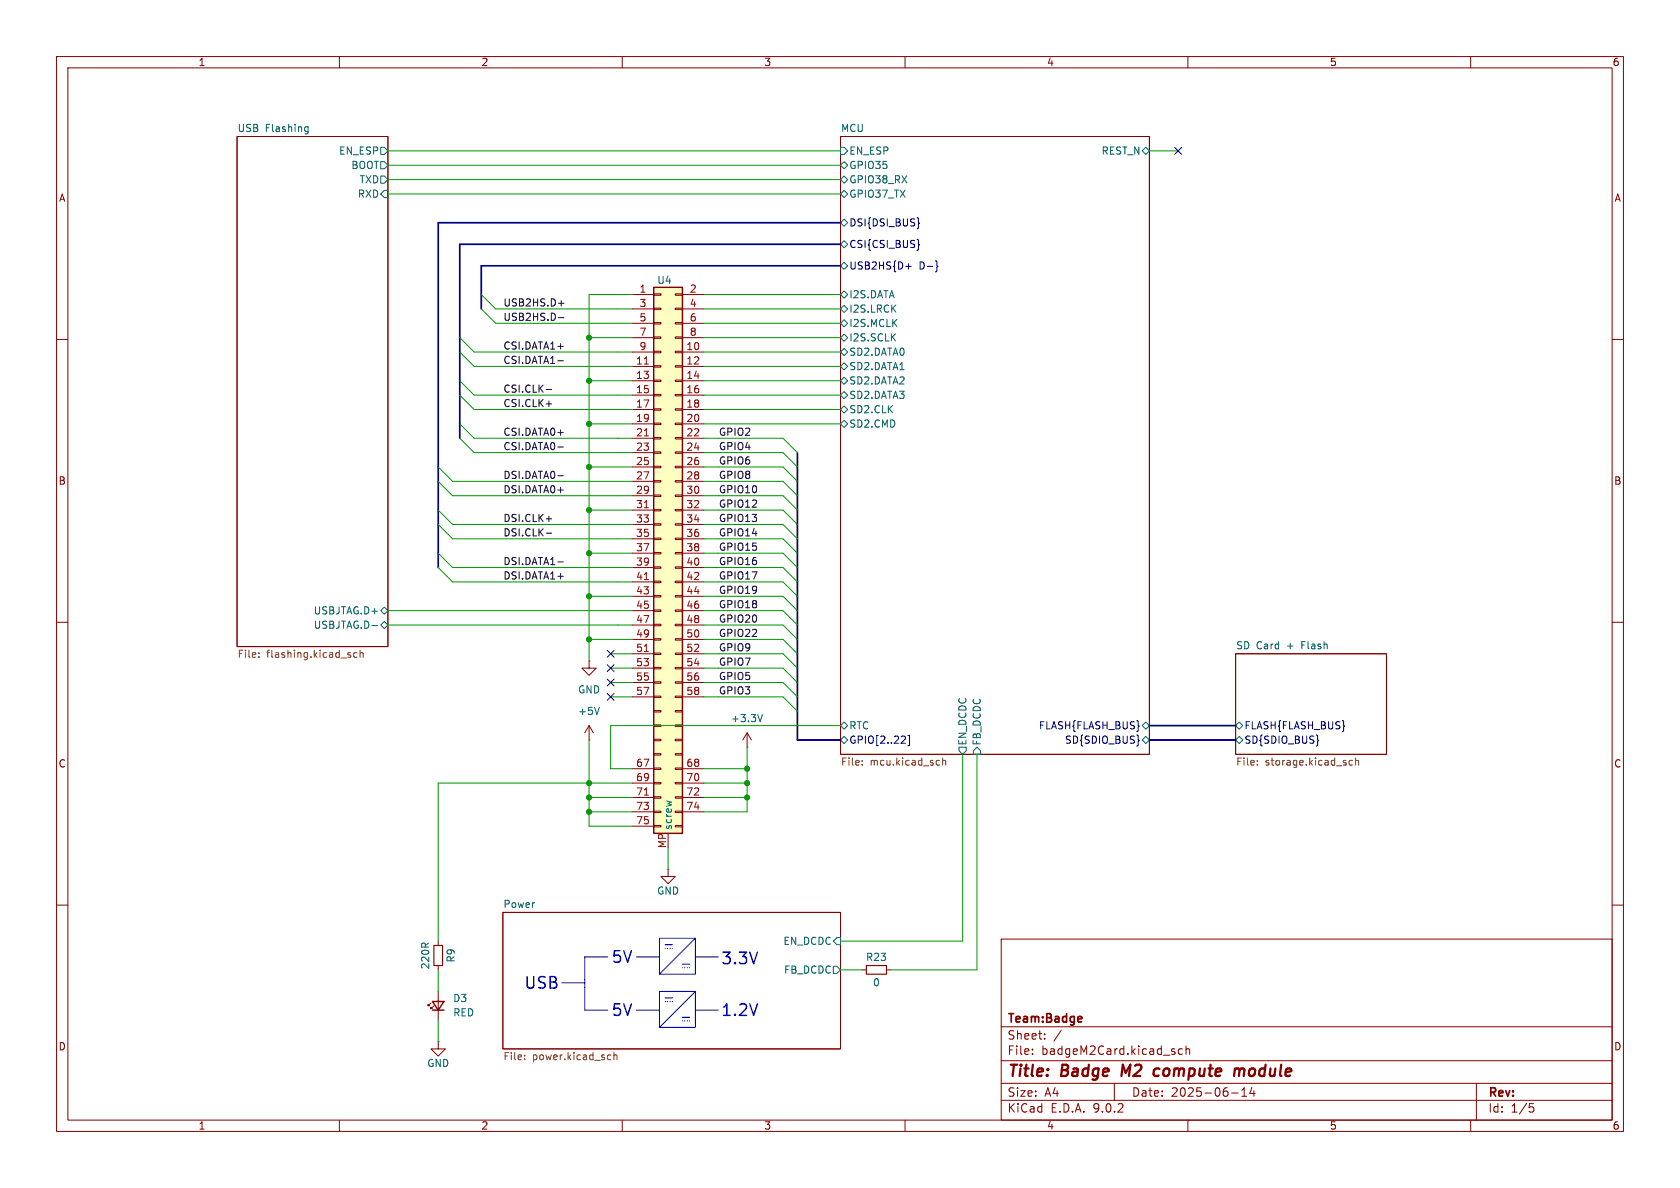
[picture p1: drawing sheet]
<svg xmlns="http://www.w3.org/2000/svg" width="297mm" height="210mm" viewBox="0 0 297 210" stroke-linecap="round" stroke-linejoin="round" font-family="sans-serif">
<g fill="none" stroke="#840000" stroke-width=".18">
<path d="M10 10h277v190h-277zM12 12h273v186h-273zM60 10v2M110 10v2M160 10v2M210 10v2M260 10v2M41.9 24.1h26.7v90.2h-26.7zM148.6 24.1h54.6v109.3h-54.6zM10 60h2M285 60h2M10 110h2"/>
<path d="M104.1 116.8v1.3h1.3l-1.3 1.3-1.2-1.3h1.2M104.1 116.8h.1M218.4 115.6h26.7v17.8h-26.7zM285 110h2M132.1 132.1h.1M132.1 129.5l-.8 1.3M132.1 129.5l.7 1.3M132.1 129.5v2.6M10 160h2M76.2 177.3l-.5 .5v-.3v.3h.2M76.7 177.8l-.5 .5v-.2v.2h.3M77.5 166.4v.7"/>
<path d="M77.5 170.7v.8M77.5 175.3v5M88.9 161.3h59.7v24.1h-59.7zM177 166h108v32h-108zM285 160h2M60 198v2M77.5 184.2v1.2h1.2l-1.2 1.3-1.3-1.3h1.3M77.5 184.2h.1M110 198v2M160 198v2M177 194.5h108M177 191.5h108"/>
<path d="M177 187.5h108M177 181.5h108M182.5 186.3v.1M182.5 185.5v.1M184.7 183.6v.1M184.7 182.8v.1M187.6 182.1l-1.3 2M197 191.5v3M209 185.5l-.4-.1-.3 .3v.4l.2 .2h.5M209.7 185.5l.2-.1 .3 .1 .1 .9M209.7 184.9v1.5M210 198v2"/>
<path d="M217.7 193.2h1.2M219.5 193.8h.9M219.5 192.7l.5-.4v1.5M221.3 192.2l-.3 1.1h.9M221.7 192.8v1M260 198v2M261 191.5v6.5M270.4 195.1h.7M270.5 195.7h.4l.3 .3-.2 .5-.5 .1"/>
</g>
<path d="M198.5 188.2l-.2 2M204 190l.3 .2 .5-.1M205 189a.66 .66 0 0 0-1 .3M218.3 189.1a.49 .49 0 0 1 .8 .1M219.1 189.2l-.1 1M219.9 189a.5 .5 0 0 0-.8 .2" fill="none" stroke="#840000" stroke-width=".4"/>
<path d="M191.2 179.8l.1 .2-.7 .2" fill="none" stroke="#840000" stroke-width=".3"/>
<g fill="none" stroke="#006464" stroke-width=".18">
<path d="M54 23.2h.5M54 22.5h.5M54.5 22.4v1l-.2 .2-.3 .1M67.3 26h.6l.7 .7-.7 .6h-.6zM67.3 28.6h.6l.7 .6-.7 .6h-.6zM67.3 31.1h.6l.7 .7-.7 .6h-.6zM67.9 33.7h.7v1.2h-.7l-.6-.6zM148.6 26h.6l.7 .7-.7 .6h-.6zM148.6 29.2l.6-.6 .7 .6-.7 .6zM148.6 39.4l.6-.7 .7 .7-.7 .6zM149.2 31.1l.7 .7-.7 .6-.6-.6zM149.2 33.7l.7 .6-.7 .6-.6-.6z"/>
<path d="M201.9 26.7l.7-.7 .6 .7-.6 .6zM148.6 59.7l.6-.6 .7 .6-.7 .6zM148.6 57.2l.6-.7 .7 .7-.7 .6zM148.6 47l.6-.6 .7 .6-.7 .6zM149.2 54l.7 .6-.7 .6-.6-.6zM149.2 51.4l.7 .7-.7 .6-.6-.6zM149.2 42.5l.7 .7-.7 .6-.6-.6zM148.6 67.3l.6-.6 .7 .6-.7 .6zM148.6 62.2l.6-.6 .7 .6-.7 .7zM148.6 69.9l.6-.7 .7 .7-.7 .6zM148.6 64.8l.6-.7 .7 .7-.7 .6zM149.2 74.3l.7 .6-.7 .7-.6-.7z"/>
<path d="M149.2 71.8l.7 .6-.7 .6-.6-.6zM65.7 110.6h1M67.3 110.5l.6-.6 .7 .6-.7 .6zM67.3 108l.6-.7 .7 .7-.7 .6zM134.8 126.3l-.4 1.3M148.6 128.3l.6-.7 .7 .7-.7 .6zM149.2 130.2l.7 .6-.7 .6-.6-.6zM169.5 132.1h1.3v.6l-.6 .7-.7-.7zM172.7 132.1l.7 .6v.7h-1.3v-.7zM201.9 128.3l.7-.7 .6 .7-.6 .6zM201.9 130.8l.7-.6 .6 .6-.6 .6zM218.4 130.8l.7-.6 .6 .6-.6 .6z"/>
<path d="M218.4 128.3l.7-.7 .6 .7-.6 .6zM147.3 170.8h.7l.6 .7-.6 .6h-.7zM148 165.7h.6v1.3h-.6l-.7-.6z"/>
</g>
<g fill="none" stroke="#725600" stroke-width=".18">
<path d="M45.8 116.1v.1M45.8 115.4v.1M63.1 115.4h-.3l-.3 .2 .1 .5h.5M63.7 115.5l.1-.1h.3l.1 .8M63.7 114.9v1.3M152.4 135.1v.2M152.4 134.5v.1M166 134.4l.1 .1M166.1 135.2l-.1 .1M166.7 134v1.3M166.7 134.5l.1-.1 .3 .1 .1 .8M222.3 135.1v.2"/>
<path d="M222.3 134.5v.1M239.1 134.5l-.4-.1-.2 .3 .1 .5h.5M239.6 134.5l.2-.1 .3 .1 .1 .8M239.6 134v1.3M92.7 187.2v.1M92.7 186.5v.2M107.6 186.5h.4M108 187.3h-.4M108.5 186.6l.2-.1h.3l.1 .8M108.5 186.1v1.2"/>
</g>
<path d="M162.2 38.5l.2 .2v.6l.1 .2-.1 .1v.7l-.2 .1M160.1 47.1h1M160.6 46.6v1M162.2 42.3l.2 .2v.6l.1 .2-.1 .2v.6l-.2 .1M165.5 46.1l.1 .2v.6l.2 .2-.2 .2v.6l-.1 .2M159.8 130.1l.3 .3-.1 .3-.7 .7h.8M160.5 130h.3v1.8h-.3M201.3 128.3l.1 .1h-.1M201.3 130.8l.1 .1-.1 .1M233 130.8l.1 .1-.1 .1M237.6 128.3l.1 .1h-.1" fill="none" stroke="#000084" stroke-width=".18"/>
<path d="M76.5 177h2l-1 1.6zM76.5 178.6h2" fill="none" stroke="#840000" stroke-width=".25"/>
<path d="M76.7 167.1h1.5v3.6h-1.5z" fill="none" stroke="#840000" stroke-width=".2"/>
<path d="M115.6 50.8h5v96.5h-5z" fill="#ffffc2"/>
<path d="M115.6 50.8h5v96.5h-5z" fill="none" stroke="#840000" stroke-width=".25"/>
<g fill="none" stroke="#840000" stroke-width=".18">
<path d="M111.8 52.1h3.8M111.8 54.6h3.8M111.8 57.2h3.8M111.8 59.7h3.8M115.6 51.9h1.2v.3h-1.2zM115.6 54.5h1.2v.2h-1.2zM115.6 57h1.2v.3h-1.2zM115.6 59.6h1.2v.2h-1.2zM119.4 51.9h1.2v.3h-1.2zM119.4 54.5h1.2v.2h-1.2zM119.4 57h1.2v.3h-1.2zM119.4 59.6h1.2v.2h-1.2z"/>
<path d="M120.6 52.1h3.9M120.6 54.6h3.9M120.6 57.2h3.9M120.6 59.7h3.9M111.8 62.2h3.8M111.8 64.8h3.8M111.8 67.3h3.8M111.8 69.9h3.8M111.8 72.4h3.8M111.8 74.9h3.8M111.8 77.5h3.8M115.6 62.1h1.2v.3h-1.2z"/>
<path d="M115.6 64.6h1.2v.3h-1.2zM115.6 67.2h1.2v.2h-1.2zM115.6 69.7h1.2v.3h-1.2zM115.6 72.3h1.2v.2h-1.2zM115.6 74.8h1.2v.3h-1.2zM115.6 77.3h1.2v.3h-1.2zM115.6 79.9h1.2v.2h-1.2zM119.4 62.1h1.2v.3h-1.2zM119.4 64.6h1.2v.3h-1.2zM119.4 67.2h1.2v.2h-1.2zM119.4 69.7h1.2v.3h-1.2zM119.4 72.3h1.2v.2h-1.2z"/>
<path d="M119.4 74.8h1.2v.3h-1.2zM119.4 77.3h1.2v.3h-1.2zM119.4 79.9h1.2v.2h-1.2zM120.6 62.2h3.9M120.6 64.8h3.9M120.6 67.3h3.9M120.6 69.9h3.9M120.6 72.4h3.9M120.6 74.9h3.9M120.6 77.5h3.9M111.8 80h3.8M111.8 82.6h3.8"/>
<path d="M111.8 85.1h3.8M111.8 87.6h3.8M111.8 90.2h3.8M111.8 92.7h3.8M111.8 95.3h3.8M111.8 97.8h3.8M115.6 82.4h1.2v.3h-1.2zM115.6 85h1.2v.2h-1.2zM115.6 87.5h1.2v.3h-1.2zM115.6 90h1.2v.3h-1.2zM115.6 92.6h1.2v.2h-1.2zM115.6 95.1h1.2v.3h-1.2z"/>
<path d="M115.6 97.7h1.2v.2h-1.2zM119.4 82.4h1.2v.3h-1.2zM119.4 85h1.2v.2h-1.2zM119.4 87.5h1.2v.3h-1.2zM119.4 90h1.2v.3h-1.2zM119.4 92.6h1.2v.2h-1.2zM119.4 95.1h1.2v.3h-1.2zM119.4 97.7h1.2v.2h-1.2zM120.6 80h3.9M120.6 82.6h3.9M120.6 85.1h3.9M120.6 87.6h3.9"/>
<path d="M120.6 90.2h3.9M120.6 92.7h3.9M120.6 95.3h3.9M120.6 97.8h3.9M111.8 100.3h3.8M111.8 102.9h3.8M111.8 105.4h3.8M111.8 108h3.8M111.8 110.5h3.8M111.8 113h3.8M111.8 115.6h3.8M111.8 118.1h3.8"/>
<path d="M115.6 100.2h1.2v.3h-1.2zM115.6 102.7h1.2v.3h-1.2zM115.6 105.3h1.2v.2h-1.2zM115.6 107.8h1.2v.3h-1.2zM115.6 110.4h1.2v.2h-1.2zM115.6 112.9h1.2v.3h-1.2zM115.6 115.4h1.2v.3h-1.2zM115.6 118h1.2v.2h-1.2zM119.4 100.2h1.2v.3h-1.2zM119.4 102.7h1.2v.3h-1.2zM119.4 105.3h1.2v.2h-1.2zM119.4 107.8h1.2v.3h-1.2z"/>
<path d="M119.4 110.4h1.2v.2h-1.2zM119.4 112.9h1.2v.3h-1.2zM119.4 115.4h1.2v.3h-1.2zM119.4 118h1.2v.2h-1.2zM120.6 100.3h3.9M120.6 102.9h3.9M120.6 105.4h3.9M120.6 108h3.9M120.6 110.5h3.9M120.6 113h3.9M120.6 115.6h3.9M120.6 118.1h3.9"/>
<path d="M104.1 130.8h.1M104.1 128.3l-.7 1.2M104.1 128.3l.8 1.2M104.1 128.3v2.5M111.8 120.7h3.8M111.8 123.2h3.8M111.8 135.9h3.8M111.8 138.4h3.8M115.6 120.5h1.2v.3h-1.2zM115.6 123.1h1.2v.2h-1.2zM115.6 125.6h1.2v.3h-1.2zM115.6 128.1h1.2v.3h-1.2z"/>
<path d="M115.6 130.7h1.2v.2h-1.2zM115.6 133.2h1.2v.3h-1.2zM115.6 135.8h1.2v.2h-1.2zM115.6 138.3h1.2v.3h-1.2zM119.4 120.5h1.2v.3h-1.2zM119.4 123.1h1.2v.2h-1.2zM119.4 125.6h1.2v.3h-1.2zM119.4 128.1h1.2v.3h-1.2zM119.4 130.7h1.2v.2h-1.2zM119.4 133.2h1.2v.3h-1.2zM119.4 135.8h1.2v.2h-1.2zM119.4 138.3h1.2v.3h-1.2z"/>
<path d="M120.6 120.7h3.9M120.6 123.2h3.9M120.6 135.9h3.9M120.6 138.4h3.9M111.8 141h3.8M111.8 143.5h3.8M111.8 146.1h3.8M115.6 140.8h1.2v.3h-1.2zM115.6 143.4h1.2v.2h-1.2zM115.6 145.9h1.2v.3h-1.2zM118.1 153.7v1.2h1.3l-1.3 1.3-1.3-1.3h1.3M118.1 153.7h.1"/>
<path d="M119.4 140.8h1.2v.3h-1.2zM119.4 143.4h1.2v.2h-1.2zM119.4 145.9h1.2v.3h-1.2zM120.6 141h3.9M120.6 143.5h3.9M152.4 171.5h.8M156.7 171.5h.8"/>
</g>
<path d="M113.9 64.4h.7M113.9 77.1h.7M113.9 89.8h.7M113.9 102.5h.7M113.9 115.2h.7M113.9 140.6h.7" fill="none" stroke="#a90000" stroke-width=".18"/>
<path d="M106 125l-.5 1.3M117.8 141.6l.9 .2" fill="none" stroke="#006464" stroke-width=".18"/>
<path d="M153.2 170.7h3.5v1.5h-3.5z" fill="none" stroke="#840000" stroke-width=".2"/>
<path d="M98.7 53.6h1M98.7 56.2h1M96.6 71.4h.9M96.6 68.9h.9M98.6 79h1M98.6 63.8h1M96.6 91.7h.9M96.6 94.3h.9M98.6 99.3h1M98.6 84.1h1" fill="none" stroke="#0f0f0f" stroke-width=".18"/>
<path d="M99.3 173.7h4.1M107.4 169.2h-4v9.4h4M112.5 178.6h4.1M112.5 169.2h4.1M116.6 175.3h6.3v6.3h-6.3zM116.6 165.9h6.3v6.3h-6.3zM122.9 178.6h4.1M122.9 169.2h4.1M122.9 175.3l-6.3 6.3M122.9 165.9l-6.3 6.3" fill="none" stroke="#0000c2" stroke-width=".18"/>
<path d="M117.6 176.4h1.3M117.6 167h1.3M120.6 179.8h1.3M120.6 170.4h1.3" fill="none" stroke="#0000c2" stroke-width=".2"/>
<path d="M117.6 167.6h1.3M117.6 177h1.3M118.9 177h-1.3M118.9 167.6h-1.3M120.6 171.1h1.3M121.9 171.1h-1.3M120.6 180.5h1.3M121.9 180.5h-1.3" fill="none" stroke="#0000c2" stroke-width=".2" stroke-dasharray="0 .8"/>
<path d="M148.6 39.4h-71.1v60.9M148.6 43.2h-67.3v34.3M148.6 47h-63.5v7.6M141 80v50.8h7.6M203.2 128.3h15.2M203.2 130.8h15.2" fill="none" stroke="#000084" stroke-width=".3"/>
<g fill="none" stroke="#009600" stroke-width=".18">
<path d="M68.6 26.7h80M68.6 29.2h80M68.6 34.3h80M68.6 31.8h80M203.2 26.7h5.1M81.3 59.7l2.5 2.5h28M85.1 52.1l2.5 2.5h24.2M85.1 54.6l2.5 2.6h24.2M104.1 59.7h7.7M111.8 52.1h-7.7v64.7M124.5 59.7h24.1M124.5 54.6h24.1"/>
<path d="M124.5 57.2h24.1M124.5 52.1h24.1M81.3 67.3l2.5 2.6h28M81.3 77.5l2.5 2.5h28M81.3 69.9l2.5 2.5h28M81.3 74.9l2.5 2.6h28M81.3 62.2l2.5 2.6h28M104.1 74.9h7.7M104.1 67.3h7.7M124.5 69.9h24.1M124.5 74.9h24.1M124.5 67.3h24.1"/>
<path d="M124.5 72.4h24.1M124.5 77.5h13.9l2.6 2.5M124.5 64.8h24.1M124.5 62.2h24.1M77.5 92.7l2.5 2.6h31.8M77.5 82.6l2.5 2.5h31.8M77.5 85.1l2.5 2.5h31.8M77.5 97.8l2.5 2.5h31.8M77.5 90.2l2.5 2.5h31.8M104.1 97.8h7.7M104.1 90.2h7.7M104.1 82.6h7.7"/>
<path d="M124.5 97.8h13.9l2.6 2.5M124.5 95.3h13.9l2.6 2.5M124.5 85.1h13.9l2.6 2.5M124.5 80h13.9l2.6 2.6M124.5 87.6h13.9l2.6 2.6M124.5 90.2h13.9l2.6 2.5M124.5 92.7h13.9l2.6 2.6M124.5 82.6h13.9l2.6 2.5M68.6 108h43.2M68.6 110.5h43.2M77.5 100.3l2.5 2.6h31.8M104.1 113h7.7"/>
<path d="M104.1 105.4h7.7M107.9 115.6h3.9M107.9 118.1h3.9M124.5 113h13.9l2.6 2.6M124.5 100.3h13.9l2.6 2.6M124.5 102.9h13.9l2.6 2.5M124.5 105.4h13.9l2.6 2.6M124.5 115.6h13.9l2.6 2.5M124.5 108h13.9l2.6 2.5M124.5 110.5h13.9l2.6 2.5M124.5 118.1h13.9l2.6 2.6M104.1 130.8v15.3h7.7"/>
<path d="M107.9 120.7h3.9M107.9 123.2h3.9M111.8 138.4h-34.3v28M124.5 138.4h7.6M124.5 135.9h7.6M124.5 120.7h13.9l2.6 2.5M124.5 123.2h13.9l2.6 2.5M132.1 132.1v11.4h-7.6M148.6 128.3h-40.7v7.6h3.9M170.2 133.4v33h-21.6M172.7 133.4v38.1h-15.2M104.1 141h7.7"/>
<path d="M104.1 143.5h7.7M118.1 149.9v3.8M124.5 141h7.6M77.5 171.5v3.8M148.6 171.5h3.8M77.5 180.3v3.9"/>
</g>
<path d="M207.7 26.1l1.2 1.2M208.9 26.1l-1.2 1.2M107.3 117.5l1.3 1.2M107.3 115l1.3 1.2M108.6 117.5l-1.3 1.2M108.6 115l-1.3 1.2M107.3 122.6l1.3 1.2M107.3 120l1.3 1.3M108.6 122.6l-1.3 1.2M108.6 120l-1.3 1.3" fill="none" stroke="#000084" stroke-width=".18"/>
<g fill="#009600" stroke="#009600" stroke-width=".18">
<circle cx="104.1" cy="143.5" r=".46"/>
<circle cx="104.1" cy="141" r=".46"/>
<circle cx="132.1" cy="138.4" r=".46"/>
<circle cx="132.1" cy="135.9" r=".46"/>
<circle cx="132.1" cy="141" r=".46"/>
<circle cx="104.1" cy="113" r=".46"/>
<circle cx="104.1" cy="138.4" r=".46"/>
<circle cx="104.1" cy="74.9" r=".46"/>
<circle cx="104.1" cy="59.7" r=".46"/>
<circle cx="104.1" cy="67.3" r=".46"/>
<circle cx="104.1" cy="97.8" r=".46"/>
<circle cx="104.1" cy="105.4" r=".46"/>
<circle cx="104.1" cy="82.6" r=".46"/>
<circle cx="104.1" cy="90.2" r=".46"/>
</g>
<g font-size="2.8" fill="#0000c2">
<text x="108" y="170.6">5V</text>
<text x="127.3" y="170.8">3.3V</text>
<text x="92.5" y="175.1">USB</text>
<text x="108" y="180">5V</text>
<text x="127.3" y="180">1.2V</text>
</g>
<g font-size="2.8" fill="#840000">
<text x="178" y="190.9">Title:</text>
<text x="187.7" y="190.9">Badge</text>
<text x="199.1" y="190.9">M2</text>
<text x="205.6" y="190.9">compute</text>
<text x="220.6" y="190.9">module</text>
</g>
<g font-size="2.1" fill="#840000">
<text x="178" y="184">Sheet:</text>
<text x="178" y="181.2">Team:Badge</text>
<text x="178" y="186.7">File:</text>
<text x="184.1" y="186.7">badgeM2Card.kicad_sch</text>
<text x="178" y="196.9">KiCad</text>
<text x="178" y="194.1">Size:</text>
<text x="184.7" y="194.1">A4</text>
<text x="185.7" y="196.9">E.D.A.</text>
<text x="193.3" y="196.9">9.0.2</text>
<text x="200" y="194.1">Date:</text>
<text x="207" y="194.1">2025-06-14</text>
<text x="263" y="194.3">Rev:</text>
<text x="263" y="196.9">Id:</text>
<text x="267.1" y="196.9">1/5</text>
</g>
<g font-size="1.8" fill="#840000">
<text x="35" y="11.9">1</text>
<text x="85" y="11.9">2</text>
<text x="135" y="11.9">3</text>
<text x="185" y="11.9">4</text>
<text x="235" y="11.9">5</text>
<text x="285" y="11.9">6</text>
<text x="10.3" y="35.9">A</text>
<text x="285.3" y="35.9">A</text>
<text x="10.3" y="85.9">B</text>
<text x="285.3" y="85.9">B</text>
<text x="10.3" y="135.9">C</text>
<text x="285.3" y="135.9">C</text>
<text x="10.3" y="185.9">D</text>
<text x="285.3" y="185.9">D</text>
<text x="35" y="199.9">1</text>
<text x="85" y="199.9">2</text>
<text x="135" y="199.9">3</text>
<text x="185" y="199.9">4</text>
<text x="235" y="199.9">5</text>
<text x="285" y="199.9">6</text>
</g>
<g font-size="1.8" fill="#006464">
<text x="41.9" y="23.4">USB</text>
<text x="46.9" y="23.4">Flashing</text>
<text x="148.6" y="23.4">MCU</text>
<text x="59.8" y="27.5">EN_ESP</text>
<text x="150.1" y="27.5">EN_ESP</text>
<text x="194.6" y="27.5">REST_N</text>
<text x="62" y="30.1">BOOT</text>
<text x="63.2" y="35.2">RXD</text>
<text x="63.5" y="32.6">TXD</text>
<text x="150.1" y="30.1">GPIO35</text>
<text x="150.1" y="32.6">GPIO38_RX</text>
<text x="150.1" y="35.2">GPIO37_TX</text>
<text x="116.1" y="50.4">U4</text>
<text x="150.1" y="52.9">I2S.DATA</text>
<text x="150.1" y="55.5">I2S.LRCK</text>
<text x="150.1" y="58">I2S.MCLK</text>
<text x="150.1" y="63.1">SD2.DATA0</text>
<text x="150.1" y="60.6">I2S.SCLK</text>
<text x="150.1" y="65.6">SD2.DATA1</text>
<text x="150.1" y="68.2">SD2.DATA2</text>
<text x="150.1" y="70.7">SD2.DATA3</text>
<text x="150.1" y="75.8">SD2.CMD</text>
<text x="150.1" y="73.3">SD2.CLK</text>
<text x="55.4" y="111.4">USBJTAG.D-</text>
<text x="55.4" y="108.8">USBJTAG.D+</text>
<text x="218.4" y="114.9">SD Card</text>
<text x="227.6" y="114.9">+</text>
<text x="230.4" y="114.9">Flash</text>
<text x="102.1" y="122.8">GND</text>
<text x="102.1" y="126.6">+5V</text>
<text x="129.1" y="127.9">+3.3V</text>
<text x="150.1" y="129.1">RTC</text>
<text x="171" y="131.9" transform="rotate(-90 171 131.9)">EN_DCDC</text>
<text x="173.6" y="131.9" transform="rotate(-90 173.6 131.9)">FB_DCDC</text>
<text x="119" y="146.8" transform="rotate(-90 119 146.8)">screw</text>
<text x="88.9" y="160.6">Power</text>
<text x="116.1" y="158.3">GND</text>
<text x="138.4" y="167.2">EN_DCDC</text>
<text x="76.1" y="171.5" transform="rotate(-90 76.1 171.5)">220R</text>
<text x="80.6" y="170.3" transform="rotate(-90 80.6 170.3)">R9</text>
<text x="138.5" y="172.3">FB_DCDC</text>
<text x="153" y="170.1">R23</text>
<text x="80" y="177.3">D3</text>
<text x="80" y="179.9">RED</text>
<text x="154.2" y="174.6">0</text>
<text x="75.4" y="188.8">GND</text>
</g>
<g font-size="1.8" fill="#000084">
<text x="150.1" y="40.2">DSI{DSI_BUS}</text>
<text x="150.1" y="44">CSI{CSI_BUS}</text>
<text x="150.1" y="47.9">USB2HS{D+</text>
<text x="162.5" y="47.9">D-}</text>
<text x="150.1" y="131.7">GPIO[2..22]</text>
<text x="183.6" y="129.1">FLASH{FLASH_BUS}</text>
<text x="188.2" y="131.7">SD{SDIO_BUS}</text>
<text x="219.9" y="131.7">SD{SDIO_BUS}</text>
<text x="219.9" y="129.1">FLASH{FLASH_BUS}</text>
</g>
<g font-size="1.8" fill="#a90000">
<text x="113" y="51.8">1</text>
<text x="121.8" y="51.8">2</text>
<text x="113" y="54.4">3</text>
<text x="113" y="56.9">5</text>
<text x="113" y="59.4">7</text>
<text x="121.8" y="54.4">4</text>
<text x="121.8" y="56.9">6</text>
<text x="121.8" y="59.4">8</text>
<text x="112.4" y="64.5">11</text>
<text x="113" y="62">9</text>
<text x="121.2" y="62">10</text>
<text x="121.2" y="64.5">12</text>
<text x="112.4" y="67.1">13</text>
<text x="112.4" y="69.6">15</text>
<text x="121.2" y="67.1">14</text>
<text x="121.2" y="69.6">16</text>
<text x="112.4" y="72.1">17</text>
<text x="112.4" y="74.7">19</text>
<text x="112.4" y="77.2">21</text>
<text x="121.2" y="72.1">18</text>
<text x="121.2" y="74.7">20</text>
<text x="121.2" y="77.2">22</text>
<text x="112.4" y="79.8">23</text>
<text x="112.4" y="82.3">25</text>
<text x="121.2" y="79.8">24</text>
<text x="121.2" y="82.3">26</text>
<text x="112.4" y="84.8">27</text>
<text x="112.4" y="87.4">29</text>
<text x="112.4" y="89.9">31</text>
<text x="121.2" y="84.8">28</text>
<text x="121.2" y="87.4">30</text>
<text x="121.2" y="89.9">32</text>
<text x="112.4" y="92.5">33</text>
<text x="112.4" y="95">35</text>
<text x="121.2" y="92.5">34</text>
<text x="121.2" y="95">36</text>
<text x="112.4" y="97.5">37</text>
<text x="112.4" y="100.1">39</text>
<text x="121.2" y="97.5">38</text>
<text x="121.2" y="100.1">40</text>
<text x="112.4" y="102.6">41</text>
<text x="112.4" y="105.2">43</text>
<text x="112.4" y="107.7">45</text>
<text x="121.2" y="102.6">42</text>
<text x="121.2" y="105.2">44</text>
<text x="121.2" y="107.7">46</text>
<text x="112.4" y="110.2">47</text>
<text x="112.4" y="112.8">49</text>
<text x="121.2" y="110.2">48</text>
<text x="121.2" y="112.8">50</text>
<text x="112.4" y="115.3">51</text>
<text x="112.4" y="117.9">53</text>
<text x="121.2" y="115.3">52</text>
<text x="121.2" y="117.9">54</text>
<text x="112.4" y="120.4">55</text>
<text x="112.4" y="122.9">57</text>
<text x="121.2" y="120.4">56</text>
<text x="121.2" y="122.9">58</text>
<text x="112.4" y="135.6">67</text>
<text x="121.2" y="135.6">68</text>
<text x="112.4" y="138.2">69</text>
<text x="112.4" y="140.7">71</text>
<text x="112.4" y="143.3">73</text>
<text x="121.2" y="138.2">70</text>
<text x="121.2" y="140.7">72</text>
<text x="121.2" y="143.3">74</text>
<text x="112.4" y="145.8">75</text>
<text x="117.9" y="150.1" transform="rotate(-90 117.9 150.1)">MP</text>
</g>
<g font-size="1.8" fill="#0f0f0f">
<text x="88.9" y="54.3">USB2HS.D+</text>
<text x="88.9" y="56.8">USB2HS.D-</text>
<text x="88.9" y="61.9">CSI.DATA1+</text>
<text x="88.9" y="64.4">CSI.DATA1-</text>
<text x="88.9" y="69.5">CSI.CLK-</text>
<text x="88.9" y="77.1">CSI.DATA0+</text>
<text x="88.9" y="72">CSI.CLK+</text>
<text x="127" y="77.1">GPIO2</text>
<text x="88.9" y="79.7">CSI.DATA0-</text>
<text x="127" y="79.7">GPIO4</text>
<text x="127" y="82.2">GPIO6</text>
<text x="88.9" y="84.7">DSI.DATA0-</text>
<text x="88.9" y="87.3">DSI.DATA0+</text>
<text x="127" y="89.8">GPIO12</text>
<text x="127" y="87.3">GPIO10</text>
<text x="127" y="84.7">GPIO8</text>
<text x="88.9" y="92.4">DSI.CLK+</text>
<text x="88.9" y="94.9">DSI.CLK-</text>
<text x="127" y="94.9">GPIO14</text>
<text x="127" y="92.4">GPIO13</text>
<text x="88.9" y="100">DSI.DATA1-</text>
<text x="127" y="100">GPIO16</text>
<text x="127" y="97.4">GPIO15</text>
<text x="88.9" y="102.5">DSI.DATA1+</text>
<text x="127" y="105.1">GPIO19</text>
<text x="127" y="107.6">GPIO18</text>
<text x="127" y="102.5">GPIO17</text>
<text x="127" y="112.7">GPIO22</text>
<text x="127" y="110.1">GPIO20</text>
<text x="127" y="117.8">GPIO7</text>
<text x="127" y="115.2">GPIO9</text>
<text x="127" y="120.3">GPIO5</text>
<text x="127" y="122.8">GPIO3</text>
</g>
<g font-size="1.8" fill="#725600">
<text x="41.9" y="116.6">File:</text>
<text x="47.1" y="116.6">flashing.kicad_sch</text>
<text x="148.6" y="135.7">File:</text>
<text x="153.8" y="135.7">mcu.kicad_sch</text>
<text x="218.4" y="135.7">File:</text>
<text x="223.7" y="135.7">storage.kicad_sch</text>
<text x="88.9" y="187.7">File:</text>
<text x="94.1" y="187.7">power.kicad_sch</text>
</g>
</svg>
